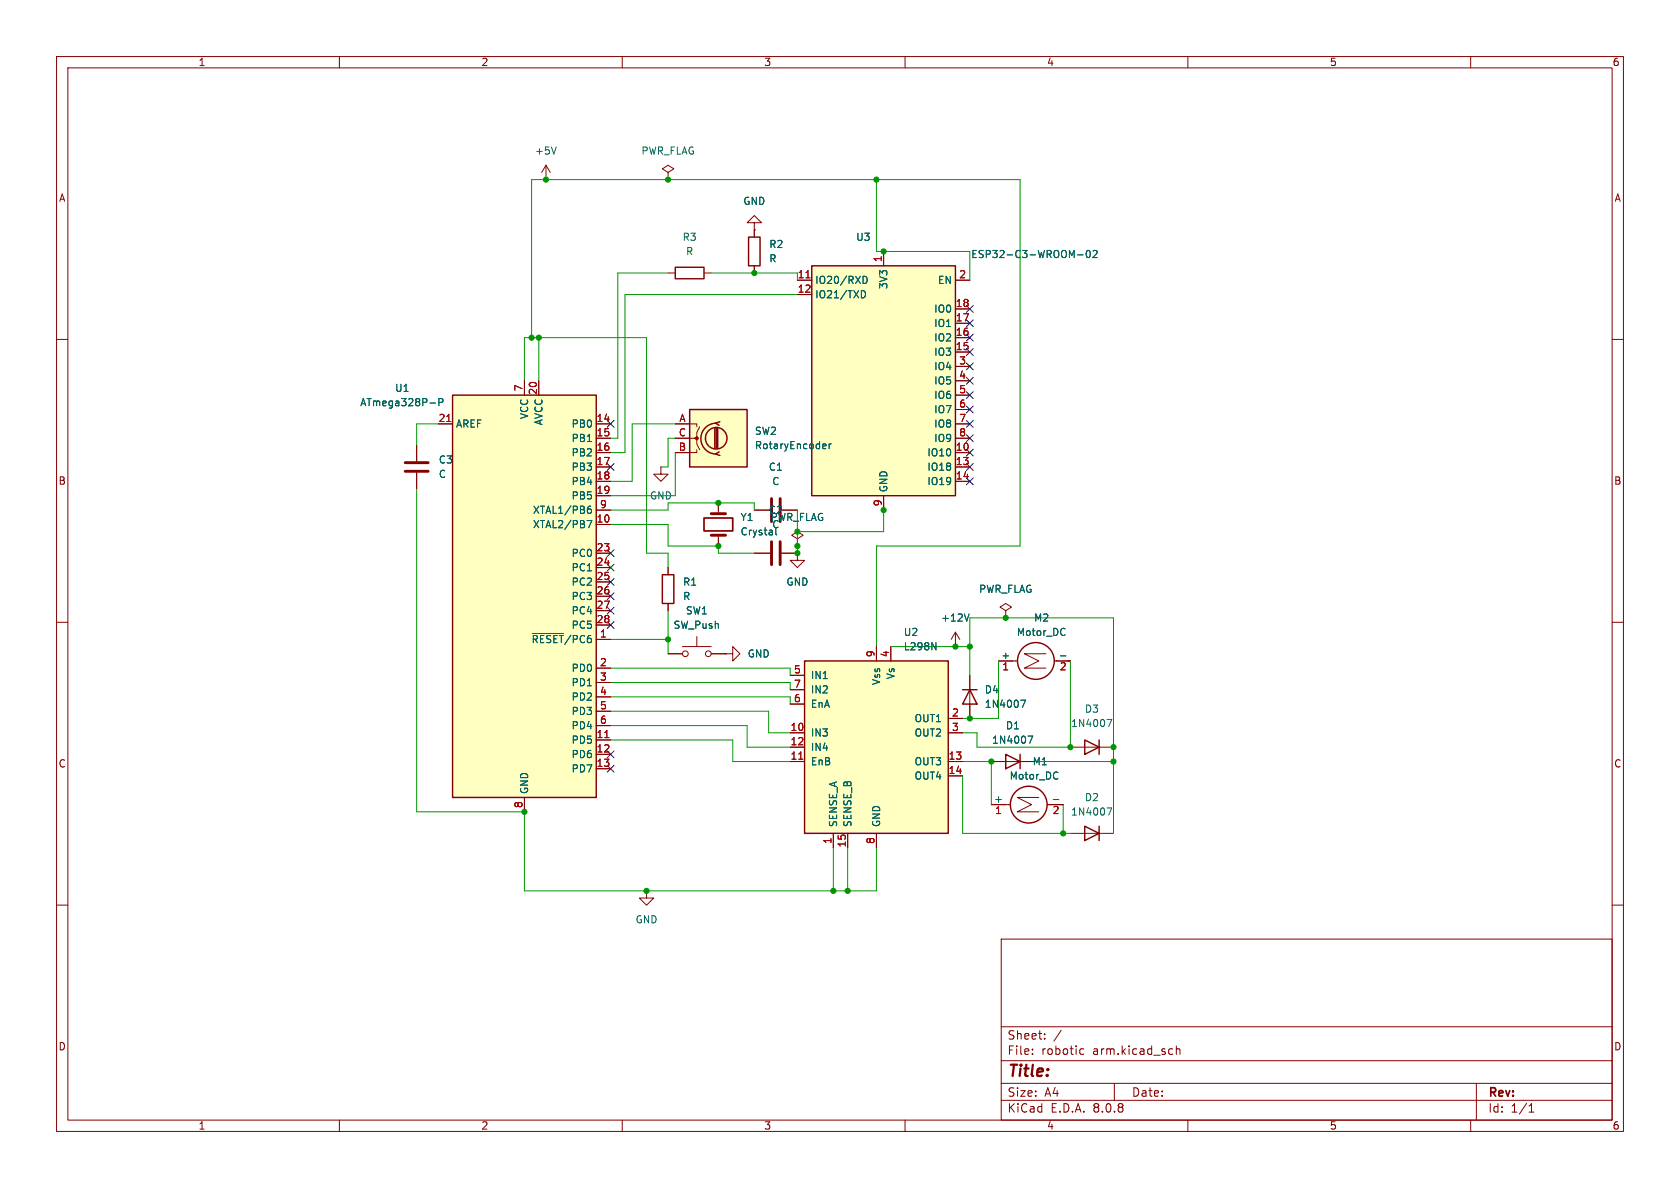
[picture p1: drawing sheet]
<svg xmlns="http://www.w3.org/2000/svg" width="297mm" height="210mm" viewBox="0 0 297 210" stroke-linecap="round" stroke-linejoin="round" font-family="sans-serif">
<g fill="none" stroke="#840000" stroke-width=".18">
<path d="M10 10h277v190h-277zM12 12h273v186h-273zM60 10v2M110 10v2M160 10v2M210 10v2M260 10v2M10 60h2M285 60h2M10 110h2M285 110h2M10 160h2"/>
<path d="M177 166h108v32h-108zM285 160h2M60 198v2M110 198v2M160 198v2M177 194.5h108M177 191.5h108M177 187.5h108M177 181.5h108M182.5 186.3v.1M182.5 185.5v.1M184.7 183.6v.1"/>
<path d="M184.7 182.8v.1M187.6 182.1l-1.3 2M191 186.3h.6M191 185.5h.6M197 191.5v3M207.2 185.4l.1 .1M207.3 186.3l-.1 .1M208 185.5l.2-.1 .3 .1 .1 .9M208 184.9v1.5M210 198v2M260 198v2M261 191.5v6.5"/>
<path d="M270.3 196.6h.9M270.3 195.5l.4-.4v1.5"/>
</g>
<path d="M142.2 116.8h25.4v30.5h-25.4z" fill="#ffffc2"/>
<g fill="none" stroke="#840000" stroke-width=".25">
<path d="M117.1 101.6h2v5.1h-2zM142.2 116.8h25.4v30.5h-25.4zM177.8 133.4l2.5 1.2-2.5 1.3zM180.3 133.4v2.5M191.8 130.8l2.5 1.3-2.5 1.3zM194.3 130.8v2.6M191.8 146.1l2.5 1.2-2.5 1.3zM194.3 146.1v2.5"/>
<circle cx="183.1" cy="116.8" r="3.3"/>
</g>
<g fill="none" stroke="#840000" stroke-width=".18">
<path d="M116.8 82.6v1.2h1.3l-1.3 1.3-1.2-1.3h1.2M116.8 82.6h.1M133.3 90.2h2.8M138.2 90.2h2.8M118.1 100.3v1.3M118.1 106.7v1.3M139.7 119.4h2.5M154.9 114.3v2.5M157.5 114.3v2.5M176.5 116.8h3.4M184.9 115.6h-3.8l2.5 1.2-2.5 1.3h3.8M186.4 116.8h2.8"/>
<path d="M139.7 129.5h2.5M139.7 134.6h2.5M139.7 132.1h2.5M139.7 124.5h2.5M139.7 121.9h2.5M167.6 129.5h2.6M167.6 134.6h2.6M167.6 137.2h2.6M167.6 127h2.6M175.3 134.6h7.6M189.2 132.1h7.6M114.3 157.5v1.3h1.3l-1.3 1.2-1.3-1.2h1.3"/>
<path d="M114.3 157.5h.1M147.3 147.3v2.6M149.9 147.3v2.6M154.9 147.3v2.6M189.2 147.3h7.6"/>
</g>
<path d="M141.2 134.2h.7" fill="none" stroke="#a90000" stroke-width=".18"/>
<path d="M164.7 113.6l.8 1.3v-1.3M187.5 115.9h.9M188.2 111.1l.1 .1M188.3 112.2l-.1 .1M181.7 130.1h.9l-.6 1.3M195.7 127.2h.8l-.5 1.2M195.7 142.8h.8l-.5 1.3" fill="none" stroke="#006464" stroke-width=".18"/>
<path d="M136.4 88.1v4.1M137.9 88.1v4.1" fill="none" stroke="#840000" stroke-width=".51"/>
<path d="M143.5 47h25.4v40.6h-25.4z" fill="#ffffc2"/>
<path d="M143.5 47h25.4v40.6h-25.4z" fill="none" stroke="#840000" stroke-width=".25"/>
<g fill="none" stroke="#840000" stroke-width=".18">
<path d="M141 49.5h2.5M141 52.1h2.5M156.2 44.5v2.5M168.9 49.5h2.5M168.9 59.7h2.5M168.9 57.2h2.5M168.9 54.6h2.5M168.9 62.2h2.5M168.9 64.8h2.5M168.9 67.3h2.5M168.9 69.9h2.5M168.9 72.4h2.5"/>
<path d="M168.9 74.9h2.5M168.9 77.5h2.5M141 95.3l1-.7-1-.6-1 .6 1 .7v1.2M141 96.5h.1M156.2 87.6v2.6M168.9 80h2.5M168.9 82.6h2.5M168.9 85.1h2.5"/>
</g>
<path d="M152.3 51.4a.64 .64 0 0 1 .7 .6 .64 .64 0 0 1-.7 .6M152.6 48.8a.64 .64 0 0 1 .7 .7 .64 .64 0 0 1-.7 .6M190.5 45.1h1M192.1 44.4l.2-.1a.68 .68 0 0 1 .5 .6 .68 .68 0 0 1-.5 .6l-.2-.1-.1-.3zM193.2 44.4l.5-.1 .3 .3-.8 .9h.8" fill="none" stroke="#006464" stroke-width=".18"/>
<path d="M142.5 49.1h.7" fill="none" stroke="#a90000" stroke-width=".18"/>
<path d="M121.9 72.4h10.2v10.2h-10.2z" fill="#ffffc2"/>
<g fill="none" stroke="#840000" stroke-width=".25">
<path d="M121.9 72.4h10.2v10.2h-10.2zM126.4 75.7v3.5M126.6 74.8a2.73 2.73 0 0 0-2.7 2.7 2.73 2.73 0 0 0 2.7 2.8M126.6 75.7v3.5M126.9 75.7v3.5M127.1 79.9l-.6 .4 .8 .2M127.3 74.5l-.8 .3 .6 .4M170.2 121.9h2.5M171.4 121.9l1.3 2.6h-2.5z"/>
<circle cx="126.6" cy="77.5" r="1.9"/>
</g>
<circle cx="123.2" cy="77.5" r=".25" fill="#840000" stroke="#840000" stroke-width=".18"/>
<path d="M119.4 74.9h3.8v.5M119.4 77.5h3.8v1l.5 1M123.2 79.5v.5h-3.8M123.7 75.4l-.5 1.1v1h-.5M141 97.8v1.3h1.2l-1.2 1.2-1.3-1.2h1.3M141 97.8h.1M171.4 119.4v7.6" fill="none" stroke="#840000" stroke-width=".18"/>
<path d="M145.6 78.5h.4v.3l-.6 .1M146 79.3h-.4M146.6 78.5v.8M146.9 78.5l-.3 .2M180.5 123.8h.8l-.5 1.2" fill="none" stroke="#006464" stroke-width=".18"/>
<path d="M80 69.9h25.4v71.1h-25.4z" fill="#ffffc2"/>
<g fill="none" stroke="#840000" stroke-width=".25">
<path d="M119.4 47.2h5.1v2.1h-5.1zM132.3 41.9h2.1v5.1h-2.1zM80 69.9h25.4v71.1h-25.4z"/>
<circle cx="181.9" cy="142.2" r="3.3"/>
</g>
<g fill="none" stroke="#840000" stroke-width=".18">
<path d="M96.5 31.8h.1M96.5 29.2l-.7 1.3M96.5 29.2v2.6M96.5 29.2l.8 1.3M118.1 30.5l1-.7-1-.6-1 .6 1 .7v1.3M118.1 31.8h.1M133.3 39.4h1.3l-1.3-1.3-1.2 1.3h1.2v1.2M118.1 48.3h1.3M124.5 48.3h1.2M133.3 40.6h.1M133.3 40.6v1.3M133.3 47v1.3"/>
<path d="M141 49.5h2.5M141 52.1h2.5M156.2 44.5v2.5M168.9 49.5h2.5M168.9 59.7h2.5M168.9 57.2h2.5M168.9 54.6h2.5M73.7 78.7v2.8M77.5 74.9h2.5M92.7 67.3v2.6M95.2 67.3v2.6M105.4 74.9h2.5"/>
<path d="M105.4 77.5h2.5M119.4 74.9h2.5M119.4 77.5h2.5M168.9 74.9h2.5M168.9 77.5h2.5M168.9 62.2h2.5M168.9 64.8h2.5M168.9 67.3h2.5M168.9 69.9h2.5M168.9 72.4h2.5M73.7 83.6v2.8M105.4 92.7h2.5"/>
<path d="M105.4 80h2.5M105.4 82.6h2.5M105.4 85.1h2.5M105.4 87.6h2.5M105.4 97.8h2.5M105.4 90.2h2.5M119.4 80h2.5M127 88.9v1.9M127 94.6v1.9M133.3 97.8h2.8M133.3 90.2h2.8M138.2 97.8h2.8"/>
<path d="M138.2 90.2h2.8M141 97.8h.1M141 96.5h.1M156.2 87.6v2.6M168.9 80h2.5M168.9 82.6h2.5M168.9 85.1h2.5M105.4 113h2.5M105.4 118.1h2.5M105.4 100.3h2.5M105.4 102.9h2.5M105.4 105.4h2.5"/>
<path d="M105.4 108h2.5M105.4 110.5h2.5M118.1 115.6h2.5M118.1 100.3v1.3M118.1 106.7v1.3M120.6 114.3h5.1M123.2 112.5v1.8M125.7 115.6h2.6M128.3 115.6h1.2v-1.3l1.3 1.3-1.3 1.2v-1.2M128.3 115.6h.1M139.7 119.4h2.5M154.9 114.3v2.5"/>
<path d="M157.5 114.3v2.5M168.9 114.3h.1M168.9 111.8l-.8 1.2M168.9 111.8v2.5M168.9 111.8l.8 1.2M171.4 119.4v2.5M176.5 116.8h2.6M177.8 108l1-.7-1-.6-1 .6 1 .7v1.2M177.8 109.2h.1M186.7 116.8h2.5M105.4 130.8h2.5M105.4 133.4h2.5"/>
<path d="M105.4 135.9h2.5M105.4 120.7h2.5M105.4 123.2h2.5M105.4 125.7h2.5M105.4 128.3h2.5M139.7 134.6h2.5M139.7 129.5h2.5M139.7 132.1h2.5M139.7 124.5h2.5M139.7 121.9h2.5M167.6 134.6h2.6M167.6 129.5h2.6"/>
<path d="M167.6 137.2h2.6M167.6 127h2.6M171.4 124.5v2.5M175.3 134.6h2.5M180.3 134.6h2.6M92.7 141v2.5M147.3 147.3v2.6M149.9 147.3v2.6M154.9 147.3v2.6M175.3 142.2h3.3M183.6 141h-3.8l2.6 1.2-2.6 1.3h3.8M185.1 142.2h2.9"/>
<circle cx="121.2" cy="115.6" r=".51"/>
<circle cx="125.2" cy="115.6" r=".51"/>
</g>
<g fill="none" stroke="#006464" stroke-width=".18">
<path d="M98.3 26l-.4 1.2M152.3 51.4a.64 .64 0 0 1 .7 .6 .64 .64 0 0 1-.7 .6M152.6 48.8a.64 .64 0 0 1 .7 .7 .64 .64 0 0 1-.7 .6M190.5 45.1h1M192.1 44.4l.2-.1a.68 .68 0 0 1 .5 .6 .68 .68 0 0 1-.5 .6l-.2-.1-.1-.3zM193.2 44.4l.5-.1 .3 .3-.8 .9h.8M76 71.2h1M77.6 71.1h.6l.1-.2v-.3l-.7-.1v1.2M145.6 78.5h.4v.3l-.6 .1M146 79.3h-.4M146.6 78.5v.8M146.9 78.5l-.3 .2"/>
<path d="M103.8 92h.8l-.5 1.3M103.9 90.1l.4-.1 .3 .2-.2 .5h-.3l-.2-.1M104.4 89.5h-.3l-.2 .3M137.2 93.3v1.1l.1 .2M94.1 112h5.5M164.7 113.6l.8 1.3v-1.3M171.3 108.5l-.4 1.3M187.5 115.9h.9M188.2 111.1l.1 .1M188.3 112.2l-.1 .1M180.5 123.8h.8l-.5 1.2M181.7 130.1h.9l-.6 1.3"/>
<path d="M187 136.5v.1M187 137.6v.1M186.2 141.3h1"/>
</g>
<path d="M142.5 49.1h.7M79 74.5h.7M106.9 130.4h.7M141.2 134.2h.7" fill="none" stroke="#a90000" stroke-width=".18"/>
<path d="M71.6 83.3h4.1M71.6 81.8h4.1M125.7 94.6h2.6M125.7 90.8h2.6M136.4 95.8v4M137.9 95.8v4" fill="none" stroke="#840000" stroke-width=".51"/>
<path d="M124.5 91.6h5v2.3h-5z" fill="none" stroke="#840000" stroke-width=".3"/>
<g fill="none" stroke="#009600" stroke-width=".18">
<path d="M154.9 31.8v12.7h16.5v5M94 59.7v-27.9h86.3v64.7h-25.4v17.8M95.2 59.7v7.6M118.1 48.3h-8.9v29.2h-1.3M125.7 48.3h15.3M141 52.1h-30.5v27.9h-2.6M77.5 74.9h-3.8v3.8M92.7 67.3v-7.6h21.6v38.1h3.8v2.5M119.4 77.5h-1.3v5.1h-1.3M119.4 74.9h-7.6v10.2h-3.9M73.7 86.4v57.1h19v14h62.2v-7.6M107.9 92.7h10.2v3.8h8.9v1.3h6.3"/>
<path d="M107.9 90.2h10.2v-1.3h15.2v1.3M119.4 80v7.6h-11.5M141 90.2v7.6M156.2 88.9v5.1h-15.2M107.9 113h10.2M107.9 118.1h31.8v1.3M118.1 108v7.6M157.5 114.3h13.9M171.4 119.4v-10.2h25.4v38.1M176.5 116.8v10.2h-6.3M189.2 116.8v15.3h-16.5v-2.6h-2.5M107.9 128.3h24.2v3.8h7.6"/>
<path d="M107.9 130.8h21.6v3.8h10.2M107.9 123.2h31.8v1.3M107.9 125.7h28v3.8h3.8M107.9 120.7h31.8v1.2M170.2 137.2v10.1h19M170.2 134.6h5.1v7.6M182.9 134.6h13.9M147.3 149.9v7.6M149.9 149.9v7.6M188 142.2v5.1"/>
</g>
<g fill="none" stroke="#000084" stroke-width=".18">
<path d="M170.8 59.1l1.3 1.2M170.8 54l1.3 1.2M170.8 56.5l1.3 1.3M172.1 59.1l-1.3 1.2M172.1 54l-1.3 1.2M172.1 56.5l-1.3 1.3M107.3 74.3l1.3 1.2M108.6 74.3l-1.3 1.2M170.8 64.2l1.3 1.2M170.8 66.7l1.3 1.2M170.8 61.6l1.3 1.2M170.8 79.4l1.3 1.2"/>
<path d="M170.8 76.9l1.3 1.2M170.8 74.3l1.3 1.2M170.8 69.2l1.3 1.3M170.8 71.8l1.3 1.2M172.1 64.2l-1.3 1.2M172.1 66.7l-1.3 1.2M172.1 61.6l-1.3 1.2M172.1 79.4l-1.3 1.2M172.1 76.9l-1.3 1.2M172.1 74.3l-1.3 1.2M172.1 69.2l-1.3 1.3M172.1 71.8l-1.3 1.2"/>
<path d="M107.3 81.9l1.3 1.3M107.3 99.7l1.3 1.2M107.3 97.2l1.3 1.2M108.6 81.9l-1.3 1.3M108.6 99.7l-1.3 1.2M108.6 97.2l-1.3 1.2M170.8 81.9l1.3 1.3M170.8 84.5l1.3 1.2M172.1 81.9l-1.3 1.3M172.1 84.5l-1.3 1.2M107.3 102.3l1.3 1.2M107.3 104.8l1.3 1.2"/>
<path d="M107.3 109.9l1.3 1.2M107.3 107.3l1.3 1.3M108.6 102.3l-1.3 1.2M108.6 104.8l-1.3 1.2M108.6 109.9l-1.3 1.2M108.6 107.3l-1.3 1.3M107.3 132.7l1.3 1.3M107.3 135.3l1.3 1.2M108.6 132.7l-1.3 1.3M108.6 135.3l-1.3 1.2"/>
</g>
<g fill="#009600" stroke="#009600" stroke-width=".18">
<circle cx="196.8" cy="132.1" r=".46"/>
<circle cx="196.8" cy="134.6" r=".46"/>
<circle cx="175.3" cy="134.6" r=".46"/>
<circle cx="149.9" cy="157.5" r=".46"/>
<circle cx="188" cy="147.3" r=".46"/>
<circle cx="189.2" cy="132.1" r=".46"/>
<circle cx="171.4" cy="127" r=".46"/>
<circle cx="177.8" cy="109.2" r=".46"/>
<circle cx="141" cy="97.8" r=".46"/>
<circle cx="171.4" cy="114.3" r=".46"/>
<circle cx="168.9" cy="114.3" r=".46"/>
<circle cx="94" cy="59.7" r=".46"/>
<circle cx="95.2" cy="59.7" r=".46"/>
<circle cx="147.3" cy="157.5" r=".46"/>
<circle cx="114.3" cy="157.5" r=".46"/>
<circle cx="118.1" cy="113" r=".46"/>
<circle cx="92.7" cy="143.5" r=".46"/>
<circle cx="141" cy="94" r=".46"/>
<circle cx="141" cy="96.5" r=".46"/>
<circle cx="156.2" cy="90.2" r=".46"/>
<circle cx="127" cy="96.5" r=".46"/>
<circle cx="127" cy="88.9" r=".46"/>
<circle cx="133.3" cy="48.3" r=".46"/>
<circle cx="96.5" cy="31.8" r=".46"/>
<circle cx="118.1" cy="31.8" r=".46"/>
<circle cx="156.2" cy="44.5" r=".46"/>
<circle cx="154.9" cy="31.8" r=".46"/>
</g>
<text font-size="2.8" fill="#840000" x="178" y="190.9">Title:</text>
<g font-size="2.1" fill="#840000">
<text x="178" y="184">Sheet:</text>
<text x="178" y="186.7">File:</text>
<text x="184.1" y="186.7">robotic</text>
<text x="193.2" y="186.7">arm.kicad_sch</text>
<text x="178" y="196.9">KiCad</text>
<text x="178" y="194.1">Size:</text>
<text x="184.7" y="194.1">A4</text>
<text x="185.7" y="196.9">E.D.A.</text>
<text x="193.3" y="196.9">8.0.8</text>
<text x="200" y="194.1">Date:</text>
<text x="263" y="194.3">Rev:</text>
<text x="263" y="196.9">Id:</text>
<text x="267.1" y="196.9">1/1</text>
</g>
<g font-size="1.8" fill="#840000">
<text x="35" y="11.9">1</text>
<text x="85" y="11.9">2</text>
<text x="135" y="11.9">3</text>
<text x="185" y="11.9">4</text>
<text x="235" y="11.9">5</text>
<text x="285" y="11.9">6</text>
<text x="10.3" y="35.9">A</text>
<text x="285.3" y="35.9">A</text>
<text x="10.3" y="85.9">B</text>
<text x="285.3" y="85.9">B</text>
<text x="10.3" y="135.9">C</text>
<text x="285.3" y="135.9">C</text>
<text x="10.3" y="185.9">D</text>
<text x="285.3" y="185.9">D</text>
<text x="35" y="199.9">1</text>
<text x="85" y="199.9">2</text>
<text x="135" y="199.9">3</text>
<text x="185" y="199.9">4</text>
<text x="235" y="199.9">5</text>
<text x="285" y="199.9">6</text>
</g>
<g font-size="1.8" fill="#006464">
<text x="94.5" y="27.5">+5V</text>
<text x="113.3" y="27.5">PWR_FLAG</text>
<text x="131.3" y="36.4">GND</text>
<text x="120.6" y="42.8">R3</text>
<text x="121.2" y="45.3">R</text>
<text x="135.9" y="44">R2</text>
<text x="135.9" y="46.6">R</text>
<text x="151.3" y="42.8">U3</text>
<text x="171.6" y="45.8">ESP32-C3-WROOM-02</text>
<text x="144" y="50.4">IO20/RXD</text>
<text x="144" y="52.9">IO21/TXD</text>
<text x="157.1" y="51.2" transform="rotate(-90 157.1 51.2)">3V3</text>
<text x="165.7" y="50.4">EN</text>
<text x="165.1" y="58">IO1</text>
<text x="165.1" y="55.5">IO0</text>
<text x="165.1" y="63.1">IO3</text>
<text x="165.1" y="60.6">IO2</text>
<text x="165.1" y="65.6">IO4</text>
<text x="69.7" y="69.5">U1</text>
<text x="165.1" y="68.2">IO5</text>
<text x="165.1" y="70.7">IO6</text>
<text x="63.6" y="72">ATmega328P-P</text>
<text x="80.5" y="75.8">AREF</text>
<text x="93.6" y="74.2" transform="rotate(-90 93.6 74.2)">VCC</text>
<text x="96.1" y="75.3" transform="rotate(-90 96.1 75.3)">AVCC</text>
<text x="100.9" y="75.8">PB0</text>
<text x="133.4" y="77.1">SW2</text>
<text x="165.1" y="73.3">IO7</text>
<text x="165.1" y="75.8">IO8</text>
<text x="77.5" y="82.1">C3</text>
<text x="100.9" y="78.3">PB1</text>
<text x="100.9" y="80.9">PB2</text>
<text x="100.9" y="83.4">PB3</text>
<text x="133.4" y="79.6">RotaryEncoder</text>
<text x="135.8" y="83.4">C1</text>
<text x="163.8" y="80.9">IO10</text>
<text x="163.8" y="83.4">IO18</text>
<text x="165.1" y="78.3">IO9</text>
<text x="77.5" y="84.7">C</text>
<text x="100.9" y="86">PB4</text>
<text x="100.9" y="88.5">PB5</text>
<text x="114.8" y="88.5">GND</text>
<text x="136.4" y="86">C</text>
<text x="157.1" y="87.1" transform="rotate(-90 157.1 87.1)">GND</text>
<text x="163.8" y="86">IO19</text>
<text x="94.1" y="93.6">XTAL2/PB7</text>
<text x="94.1" y="91">XTAL1/PB6</text>
<text x="130.8" y="92.3">Y1</text>
<text x="130.8" y="94.8">Crystal</text>
<text x="135.8" y="91">C2</text>
<text x="136.2" y="92.3">PWR_FLAG</text>
<text x="136.4" y="93.6">C</text>
<text x="100.9" y="98.7">PC0</text>
<text x="100.9" y="101.2">PC1</text>
<text x="100.9" y="103.7">PC2</text>
<text x="100.9" y="106.3">PC3</text>
<text x="120.7" y="103.7">R1</text>
<text x="120.7" y="106.3">R</text>
<text x="138.9" y="103.7">GND</text>
<text x="173" y="105">PWR_FLAG</text>
<text x="93.9" y="113.9">~{RESET}/PC6</text>
<text x="100.9" y="108.8">PC4</text>
<text x="100.9" y="111.4">PC5</text>
<text x="119" y="111.4">SW_Push</text>
<text x="121.2" y="108.8">SW1</text>
<text x="159.7" y="112.6">U2</text>
<text x="166.3" y="110.1">+12V</text>
<text x="179.7" y="112.6">Motor_DC</text>
<text x="182.7" y="110.1">M2</text>
<text x="100.9" y="119">PD0</text>
<text x="132.1" y="116.4">GND</text>
<text x="159.7" y="115.2">L298N</text>
<text x="176.9" y="116.6">+</text>
<text x="100.9" y="121.5">PD1</text>
<text x="100.9" y="124.1">PD2</text>
<text x="143.3" y="120.2">IN1</text>
<text x="143.3" y="125.3">EnA</text>
<text x="143.3" y="122.8">IN2</text>
<text x="155.8" y="121.2" transform="rotate(-90 155.8 121.2)">Vss</text>
<text x="158.3" y="120.2" transform="rotate(-90 158.3 120.2)">Vs</text>
<text x="174" y="122.8">D4</text>
<text x="174" y="125.3">1N4007</text>
<text x="100.9" y="131.7">PD5</text>
<text x="100.9" y="126.6">PD3</text>
<text x="100.9" y="129.1">PD4</text>
<text x="143.3" y="130.4">IN3</text>
<text x="161.6" y="127.9">OUT1</text>
<text x="161.6" y="130.4">OUT2</text>
<text x="175.3" y="131.7">1N4007</text>
<text x="177.7" y="129.1">D1</text>
<text x="189.2" y="128.7">1N4007</text>
<text x="191.7" y="126.2">D3</text>
<text x="100.9" y="134.2">PD6</text>
<text x="100.9" y="136.8">PD7</text>
<text x="143.3" y="135.5">EnB</text>
<text x="143.3" y="132.9">IN4</text>
<text x="161.6" y="135.5">OUT3</text>
<text x="182.5" y="135.5">M1</text>
<text x="93.6" y="140.5" transform="rotate(-90 93.6 140.5)">GND</text>
<text x="161.6" y="138">OUT4</text>
<text x="175.6" y="142">+</text>
<text x="178.4" y="138">Motor_DC</text>
<text x="191.7" y="141.8">D2</text>
<text x="148.2" y="146.3" transform="rotate(-90 148.2 146.3)">SENSE_A</text>
<text x="150.7" y="146.3" transform="rotate(-90 150.7 146.3)">SENSE_B</text>
<text x="155.8" y="146.3" transform="rotate(-90 155.8 146.3)">GND</text>
<text x="189.2" y="144.4">1N4007</text>
<text x="112.3" y="163.4">GND</text>
</g>
<g font-size="1.8" fill="#a90000">
<text x="156" y="46.4" transform="rotate(-90 156 46.4)">1</text>
<text x="140.9" y="49.3">11</text>
<text x="140.9" y="51.8">12</text>
<text x="169.5" y="49.3">2</text>
<text x="168.9" y="59.4">16</text>
<text x="168.9" y="56.9">17</text>
<text x="168.9" y="54.4">18</text>
<text x="168.9" y="62">15</text>
<text x="169.5" y="64.5">3</text>
<text x="92.5" y="69.3" transform="rotate(-90 92.5 69.3)">7</text>
<text x="95" y="69.9" transform="rotate(-90 95 69.9)">20</text>
<text x="169.5" y="67.1">4</text>
<text x="169.5" y="69.6">5</text>
<text x="77.4" y="74.7">21</text>
<text x="105.4" y="74.7">14</text>
<text x="105.4" y="77.2">15</text>
<text x="119.9" y="77.2">C</text>
<text x="120" y="74.7">A</text>
<text x="169.5" y="72.1">6</text>
<text x="169.5" y="74.7">7</text>
<text x="169.5" y="77.2">8</text>
<text x="105.4" y="79.8">16</text>
<text x="105.4" y="82.3">17</text>
<text x="119.9" y="79.8">B</text>
<text x="168.9" y="79.8">10</text>
<text x="168.9" y="82.3">13</text>
<text x="105.4" y="84.8">18</text>
<text x="105.4" y="87.4">19</text>
<text x="106" y="89.9">9</text>
<text x="156" y="89.6" transform="rotate(-90 156 89.6)">9</text>
<text x="168.9" y="84.8">14</text>
<text x="105.4" y="92.5">10</text>
<text x="105.4" y="97.5">23</text>
<text x="105.4" y="100.1">24</text>
<text x="105.4" y="102.6">25</text>
<text x="105.4" y="105.2">26</text>
<text x="105.4" y="107.7">27</text>
<text x="105.4" y="110.2">28</text>
<text x="106" y="112.8">1</text>
<text x="106" y="117.9">2</text>
<text x="140.3" y="119.1">5</text>
<text x="154.7" y="116.3" transform="rotate(-90 154.7 116.3)">9</text>
<text x="157.2" y="116.3" transform="rotate(-90 157.2 116.3)">4</text>
<text x="177.1" y="118.8">1</text>
<text x="187.3" y="118.8">2</text>
<text x="106" y="120.4">3</text>
<text x="106" y="122.9">4</text>
<text x="106" y="125.5">5</text>
<text x="140.3" y="124.2">6</text>
<text x="140.3" y="121.7">7</text>
<text x="105.4" y="130.6">11</text>
<text x="106" y="128">6</text>
<text x="139.7" y="129.3">10</text>
<text x="139.7" y="131.8">12</text>
<text x="168.2" y="126.7">2</text>
<text x="168.2" y="129.3">3</text>
<text x="105.4" y="133.1">12</text>
<text x="105.4" y="135.6">13</text>
<text x="139.7" y="134.4">11</text>
<text x="167.6" y="134.4">13</text>
<text x="167.6" y="136.9">14</text>
<text x="92.5" y="142.9" transform="rotate(-90 92.5 142.9)">8</text>
<text x="147.1" y="149.3" transform="rotate(-90 147.1 149.3)">1</text>
<text x="149.6" y="149.9" transform="rotate(-90 149.6 149.9)">15</text>
<text x="154.7" y="149.3" transform="rotate(-90 154.7 149.3)">8</text>
<text x="175.8" y="144.2">1</text>
<text x="186" y="144.2">2</text>
</g>
</svg>
